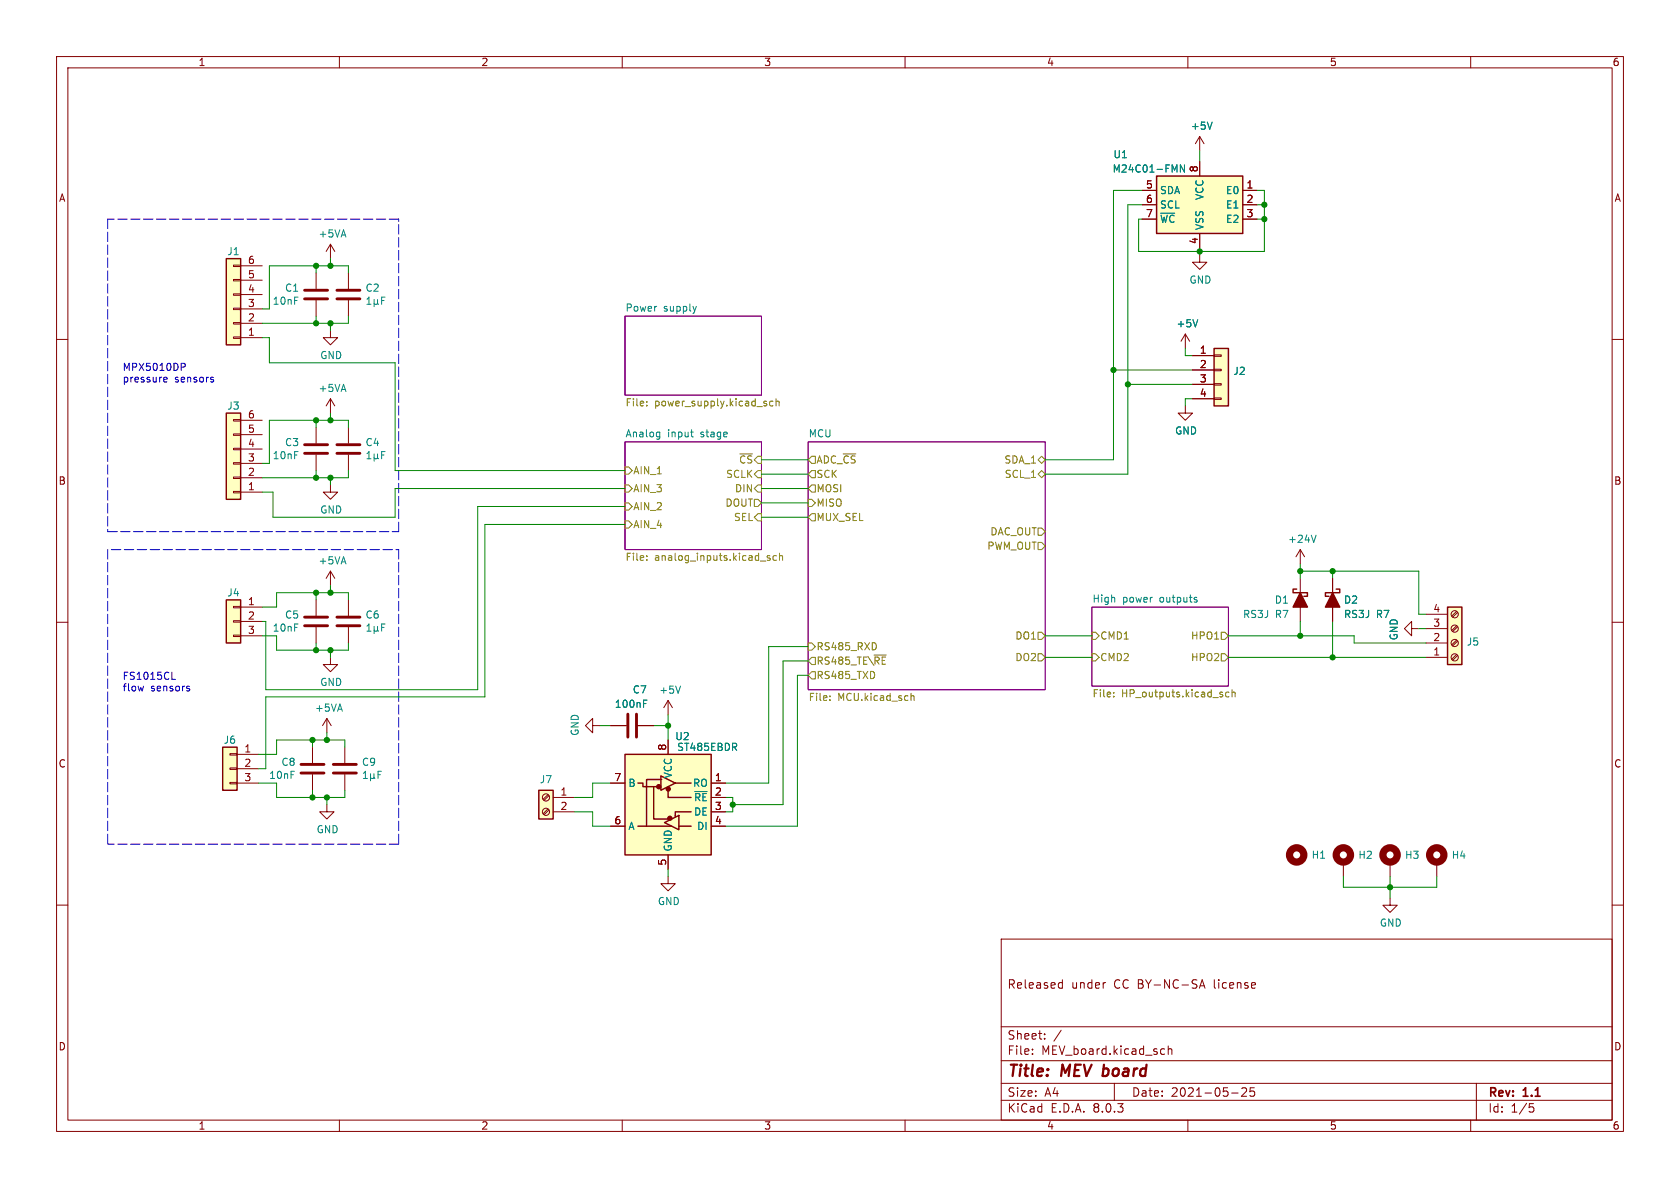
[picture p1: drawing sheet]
<svg xmlns="http://www.w3.org/2000/svg" width="297mm" height="210mm" viewBox="0 0 297 210" stroke-linecap="round" stroke-linejoin="round" font-family="sans-serif">
<g fill="none" stroke="#840000" stroke-width=".18">
<path d="M10 10h277v190h-277zM12 12h273v186h-273zM60 10v2M110 10v2M160 10v2M210 10v2M260 10v2M10 60h2M285 60h2M10 110h2M285 110h2M10 160h2"/>
<path d="M285 160h2M177 166h108v32h-108zM187.4 173.7l.4 .1M187.8 173.2v1.5M187.8 174.6l-.4 .1M195.3 173.7h.2M212 174.7l.5-1.5 .5 1.5M212.2 174.3h.7M60 198v2M110 198v2M160 198v2M177 194.5h108"/>
<path d="M177 191.5h108M177 187.5h108M177 181.5h108M182.5 186.3v.1M182.5 185.5v.1M184.7 183.6v.1M184.7 182.8v.1M187.6 182.1l-1.3 2M197 191.5v3M205.5 185.4l.4 .1M205.9 186.3l-.4 .1M206.5 185.5l.2-.1 .4 .1 .1 .9"/>
<path d="M206.5 184.9v1.5M210 198v2M217.7 193.2h1.2M219.5 192.4l.6-.1 .2 .1 .1 .3-.9 1.1h.9M221.7 192.3h-.7v.7l.2-.1h.5l.1 .3-.1 .5-.2 .1-.5-.1M260 198v2M261 191.5v6.5M270.4 195.1h.7M270.5 195.7h.4l.3 .3-.2 .5-.5 .1"/>
</g>
<path d="M110.5 55.9h24.1v14h-24.1zM110.5 78.1h24.1v19.1h-24.1zM142.9 78.1h41.9v43.8h-41.9zM193 107.3h24.2v14h-24.2z" fill="none" stroke="#840084" stroke-width=".18"/>
<g fill="none" stroke="#848400" stroke-width=".18">
<path d="M114.3 71v.1M114.3 71.6v.2M135.4 71.3l.2 .2-.2 .3M135.4 70.9l.1 .1M136.7 71l-.4-.1-.2 .3 .1 .5h.5M137.2 71l.2-.1 .3 .1v.8M137.2 70.5v1.3M110.5 82.6h.6l.7 .6-.7 .6h-.6zM110.5 88.9h.6l.7 .6-.7 .7h-.6zM110.5 85.7h.6l.7 .7-.7 .6h-.6zM110.5 92.1h.6l.7 .6-.7 .6h-.6zM114.3 98.9v.2"/>
<path d="M114.3 98.3v.1M133.3 88.3h.7l.6 .6-.6 .6h-.7zM134 83.2h.6v1.3h-.6l-.7-.7zM134 85.7h.6v1.3h-.6l-.7-.6zM134 90.8h.6v1.3h-.6l-.7-.7zM136.1 98.3l-.3-.1-.2 .2 .1 .2 .4 .1v.3h-.5M137.3 98.3l-.4-.1-.2 .3 .1 .5h.5M137.8 98.3l.2-.1 .3 .1v.8M137.8 97.8v1.3M142.9 86.4l.6-.7h.6v1.3h-.6zM142.9 81.3l.6-.7h.6v1.3h-.6zM142.9 88.3h.6l.6 .6-.6 .6h-.6z"/>
<path d="M142.9 91.4l.6-.6h.6v1.3h-.6zM143.5 83.2h.6v1.3h-.6l-.6-.7zM183.5 83.8l.6-.6 .7 .6-.7 .7zM183.5 81.3l.6-.7 .7 .7-.7 .6zM183.5 95.9h.6l.7 .6-.7 .7h-.6zM183.5 93.3h.6l.7 .7-.7 .6h-.6zM142.9 116.8l.6-.6h.6v1.3h-.6zM142.9 113.7h.6l.6 .6-.6 .6h-.6zM143.5 118.7h.6v1.3h-.6l-.6-.6zM154.9 113.9v.7M183.5 115.6h.6l.7 .6-.7 .6h-.6zM183.5 111.8h.6l.7 .6-.7 .6h-.6z"/>
<path d="M193 111.8h.7l.6 .6-.6 .6h-.7zM193 115.6h.7l.6 .6-.6 .6h-.7zM215.9 111.8h.6l.7 .6-.7 .6h-.6zM215.9 115.6h.6l.7 .6-.7 .6h-.6zM146.7 123.7v.1M146.7 123v.2M161.1 122.6v1.2M161.1 123.1l.1-.1h.3l.1 .8M196.9 123.1v.1M196.9 122.4v.1M217.3 122.4l-.4-.1-.2 .3 .1 .5h.5M217.8 122.5l.2-.2 .3 .1 .1 .8"/>
<path d="M217.8 121.9v1.3"/>
</g>
<path d="M123.1 54.2l-.3 .8M116.3 76.4h.3M116.6 76.4v1l-.2 .3M116.6 77.2h-.3M122.1 76.4h.5M122.3 77.2h.3M211.5 106l.1 .2-.1 .2M211.5 105.6l.1 .1" fill="none" stroke="#008484" stroke-width=".18"/>
<path d="M40 73h2.5v15.3h-2.5z" fill="#ffffc2"/>
<path d="M41.3 74.2h1.2v.2h-1.2zM41.3 76.7h1.2v.3h-1.2zM41.3 79.2h1.2v.3h-1.2zM42.5 79.4h3.9M42.5 76.8h3.9M42.5 74.3h3.9M41.3 81.8h1.2v.2h-1.2zM41.3 84.3h1.2v.3h-1.2zM41.3 86.9h1.2v.2h-1.2zM42.5 87h3.9M42.5 84.5h3.9M42.5 81.9h3.9" fill="none" stroke="#840000" stroke-width=".18"/>
<path d="M40 73h2.5v15.3h-2.5z" fill="none" stroke="#840000" stroke-width=".25"/>
<path d="M40 106h2.5v7.7h-2.5z" fill="#ffffc2"/>
<path d="M209.5 59.1l-.7 1.2M209.5 59.1v2.5M209.5 59.1l.8 1.2M212.1 45.1v1.3h1.3l-1.3 1.2-1.3-1.2h1.3M41.3 112.3h1.2v.2h-1.2zM41.3 109.7h1.2v.3h-1.2zM41.3 107.2h1.2v.2h-1.2zM42.5 107.3h3.9M42.5 109.9h3.9M42.5 112.4h3.9" fill="none" stroke="#840000" stroke-width=".18"/>
<path d="M40 106h2.5v7.7h-2.5z" fill="none" stroke="#840000" stroke-width=".25"/>
<path d="M211.7 56.5l-.4 1.3" fill="none" stroke="#008484" stroke-width=".18"/>
<path d="M40 45.7h2.5v15.3h-2.5z" fill="#ffffc2"/>
<g fill="none" stroke="#840000" stroke-width=".18">
<path d="M41.3 46.9h1.2v.2h-1.2zM41.3 49.4h1.2v.3h-1.2zM41.3 51.9h1.2v.3h-1.2zM41.3 54.5h1.2v.2h-1.2zM41.3 57h1.2v.3h-1.2zM41.3 59.6h1.2v.2h-1.2zM42.5 59.7h3.9M42.5 57.2h3.9M42.5 54.6h3.9M42.5 52.1h3.9M42.5 49.5h3.9M42.5 47h3.9"/>
<path d="M55.9 106v2.8M55.9 110.9v2.8"/>
</g>
<path d="M40 45.7h2.5v15.3h-2.5z" fill="none" stroke="#840000" stroke-width=".25"/>
<path d="M53.8 109.1h4.1M53.8 110.6h4.1" fill="none" stroke="#840000" stroke-width=".51"/>
<path d="M214.6 61.6h2.6v10.2h-2.6z" fill="#ffffc2"/>
<g fill="none" stroke="#840000" stroke-width=".18">
<path d="M58.4 58.4v1.3h1.3l-1.3 1.3-1.3-1.3h1.3M58.4 43.2v2.5M58.4 43.2l-.7 1.3M58.4 43.2l.8 1.3M61.6 48.3v2.8M61.6 53.1v2.8M209.5 71.8v1.2h1.3l-1.3 1.3-1.2-1.3h1.2M210.8 62.9h3.8M210.8 65.4h3.8M210.8 67.9h3.8M210.8 70.5h3.8M214.6 70.4h1.3v.2h-1.3z"/>
<path d="M214.6 67.8h1.3v.3h-1.3zM214.6 65.3h1.3v.2h-1.3zM214.6 62.7h1.3v.3h-1.3zM58.4 85.7v1.3h1.3l-1.3 1.3-1.3-1.3h1.3M229.9 97.2l-.8 1.2M229.9 97.2v2.5M229.9 97.2l.7 1.2M58.4 116.2v1.3h1.3l-1.3 1.2-1.3-1.2h1.3M58.4 101l-.7 1.2M58.4 101v2.5M58.4 101l.8 1.2M229.9 102.2v7.7"/>
<path d="M57.8 127l-.8 1.3M57.8 127v2.5M57.8 127l.7 1.3M61 132.1v2.8M61 136.9v2.8M57.8 142.2v1.3h1.3l-1.3 1.3-1.3-1.3h1.3"/>
</g>
<path d="M214.6 61.6h2.6v10.2h-2.6zM229.2 104.1h-.6v.7h2.5v.6h-.6" fill="none" stroke="#840000" stroke-width=".25"/>
<g fill="none" stroke="#008484" stroke-width=".18">
<path d="M64.9 53.8h.7M64.9 52.9l.3-.4v1.3M66.1 52.9v1.3M66.1 53.6l.2 .2h.3l.1-.2M66.7 53.6l.2 .2M66.7 52.9v.7M67.5 53.1h.4M68.1 52.5h-.6v1.3M232.7 94.6l-.5 1.3M64.2 137.6h.8M64.2 136.7l.4-.4v1.3M65.5 137.4l.2 .2h.2l.2-.2"/>
<path d="M65.5 136.8v1.2M66.1 137.4l.2 .2M66.1 136.8v.6M66.8 136.9h.5M67.4 136.3h-.6v1.3"/>
</g>
<path d="M229.9 104.8l1.2 2.5h-2.5z" fill="#840000" stroke="#840000" stroke-width=".25"/>
<path d="M59.6 52.8h4M59.6 51.3h4M58.9 136.7h4.1M58.9 135.1h4.1" fill="none" stroke="#840000" stroke-width=".51"/>
<path d="M95.2 139.7h2.6v5.1h-2.6z" fill="#ffffc2"/>
<path d="M95.2 139.7h2.6v5.1h-2.6z" fill="none" stroke="#840000" stroke-width=".25"/>
<g fill="none" stroke="#840000" stroke-width=".18">
<path d="M55.9 75.6v2.8M58.4 70.5l-.7 1.3M58.4 70.5v2.5M58.4 70.5l.8 1.3M61.6 75.6v2.8M55.9 80.4v2.8M61.6 80.4v2.8M104.8 128.3v1.2l-1.3-1.2 1.3-1.3v1.3h1.2M107.9 128.3h2.8M112.8 128.3h2.8M118.1 123.8l-.8 1.3M118.1 123.8v2.6"/>
<path d="M118.1 123.8l.8 1.3M96.9 143l-.9 .8M96.9 140.5l-.9 .8M97.1 143.2l-.9 .8M97.1 140.6l-.9 .9M97.8 141h3.8M97.8 143.5h3.8"/>
<circle cx="96.5" cy="143.5" r=".63"/>
<circle cx="96.5" cy="141" r=".63"/>
</g>
<path d="M53.8 78.6h4.1M59.6 78.6h4M53.8 80.1h4.1M59.6 80.1h4M111 126.2v4.1M112.5 126.2v4.1" fill="none" stroke="#840000" stroke-width=".51"/>
<path d="M68.1 79.8h-.6v1.3M64.9 81.1h.7M64.9 80.2l.3-.4v1.3M66.1 80.9l.2 .2h.3l.1-.2M66.1 80.3v1.2M66.7 80.9l.2 .2M66.7 80.3v.6M67.5 80.4h.4M113.8 124.4h.4M113.8 123.8h.6M120.3 121.3l-.4 1.3" fill="none" stroke="#008484" stroke-width=".18"/>
<path d="M110.5 133.4h15.2v17.7h-15.2z" fill="#ffffc2"/>
<path d="M110.5 133.4h15.2v17.7h-15.2zM112.8 138.4h.9v.7h2.5M115.6 139.1v5.7h2.5M116.8 137.8h-2.5v8.3M116.8 137.2l2.6 1.2-2.6 1.3zM118.1 139.7v1.3h4.1M119.4 138.4h2.8M112.8 146.1h5.9M117.5 145.4l2.5-1.3v2.6zM119.4 144.2v.2M120 146.1h2.2M122.2 143.5h-2.8v.6" fill="none" stroke="#840000" stroke-width=".25"/>
<g fill="#840000" stroke="#840000" stroke-width=".25">
<circle cx="118.4" cy="144.7" r=".36"/>
<circle cx="118.1" cy="139.5" r=".36"/>
<circle cx="116.5" cy="139.1" r=".36"/>
</g>
<path d="M107.9 138.4h2.6M116.8 137.8h.1M118.1 130.8v2.6M125.7 138.4h2.6M107.9 146.1h2.6M118.1 154.9v1.3h1.3l-1.3 1.3-1.3-1.3h1.3M118.1 151.1v2.6M125.7 141h2.6M125.7 143.5h2.6M125.7 146.1h2.6" fill="none" stroke="#840000" stroke-width=".18"/>
<path d="M255.9 107.3h2.5v10.2h-2.5z" fill="#ffffc2"/>
<path d="M236.2 104.1h.7v.7h-2.6v.6h.6M255.9 107.3h2.5v10.2h-2.5z" fill="none" stroke="#840000" stroke-width=".25"/>
<g fill="none" stroke="#840000" stroke-width=".18">
<path d="M212.1 24.1l-.8 1.3M212.1 24.1v2.6M212.1 24.1l.8 1.3M55.9 48.3v2.8M55.9 53.1v2.8M61.6 106v2.8M61.6 110.9v2.8M235.6 102.2v7.7M252.1 116.2h3.8M252.1 113.7h3.8M252.1 111.1h3.8M252.1 108.6h3.8"/>
<path d="M257.5 108.1l-.9 .8M257.5 110.6l-.9 .9M257.5 113.2l-.9 .8M257.5 115.7l-.9 .8M257.7 108.3l-.9 .8M257.7 110.8l-.9 .8M257.7 113.3l-.9 .9M257.7 115.9l-.9 .8M237.5 152.4v2.5M245.7 158.8v1.2h1.3l-1.3 1.3-1.2-1.3h1.2M245.7 152.4v2.5M254 152.4v2.5"/>
<circle cx="257.2" cy="108.6" r=".63"/>
<circle cx="257.2" cy="113.7" r=".63"/>
<circle cx="257.2" cy="111.1" r=".63"/>
<circle cx="257.2" cy="116.2" r=".63"/>
</g>
<path d="M235.6 104.8l1.3 2.5h-2.6z" fill="#840000" stroke="#840000" stroke-width=".25"/>
<path d="M53.8 51.3h4.1M53.8 52.8h4.1M59.6 110.6h4M59.6 109.1h4" fill="none" stroke="#840000" stroke-width=".51"/>
<path d="M214.3 21.6l-.4 1.3M64.9 111.6h.7M64.9 110.7l.3-.4v1.3M66.1 111.4l.2 .2h.3l.1-.2M66.1 110.7v1.3M66.7 111.4l.2 .2M66.7 110.7v.7M67.5 110.9h.4M68.1 110.3h-.6v1.3" fill="none" stroke="#008484" stroke-width=".18"/>
<g fill="none" stroke="#840000" stroke-width="1.3">
<circle cx="229.2" cy="151.1" r="1.27"/>
<circle cx="237.5" cy="151.1" r="1.27"/>
<circle cx="245.7" cy="151.1" r="1.27"/>
<circle cx="254" cy="151.1" r="1.27"/>
</g>
<path d="M39.4 132.1h2.5v7.6h-2.5z" fill="#ffffc2"/>
<path d="M249.6 111.1v-1.2l-1.3 1.2 1.3 1.3v-1.3h1.2M40.6 138.3h1.3v.3h-1.3zM40.6 135.8h1.3v.2h-1.3zM40.6 133.2h1.3v.3h-1.3zM41.9 133.4h3.8M41.9 135.9h3.8M41.9 138.4h3.8M55.2 132.1v2.8M55.2 136.9v2.8" fill="none" stroke="#840000" stroke-width=".18"/>
<path d="M39.4 132.1h2.5v7.6h-2.5z" fill="none" stroke="#840000" stroke-width=".25"/>
<path d="M53.2 135.1h4.1M53.2 136.7h4.1" fill="none" stroke="#840000" stroke-width=".51"/>
<path d="M204.5 31.1h15.2v10.2h-15.2z" fill="#ffffc2"/>
<path d="M204.5 31.1h15.2v10.2h-15.2z" fill="none" stroke="#840000" stroke-width=".25"/>
<g fill="none" stroke="#840000" stroke-width=".18">
<path d="M201.9 33.7h2.6M201.9 36.2h2.6M201.9 38.7h2.6M212.1 28.6v2.5M219.7 33.7h2.5M219.7 36.2h2.5M219.7 38.7h2.5M212.1 41.3v2.5M210.8 62.9h3.8M210.8 65.4h3.8M210.8 67.9h3.8M210.8 70.5h3.8"/>
<path d="M235.6 102.2v2.6M235.6 107.3v2.6M107.9 128.3h2.8M107.9 138.4h2.6M112.8 128.3h2.8M118.1 130.8v2.6M125.7 138.4h2.6M107.9 146.1h2.6M118.1 151.1v2.6M125.7 141h2.6M125.7 143.5h2.6M125.7 146.1h2.6"/>
</g>
<path d="M209.4 29.2v1.2l-.7-1.2v1.2M214.3 21.6l-.4 1.3M211.7 56.5l-.4 1.3M113.8 124.4h.4M113.8 123.8h.6" fill="none" stroke="#008484" stroke-width=".18"/>
<path d="M29 67.5h.5M29 66.7h.4l.2 .3-.7 .1M32 64.2h.5l.3 .3-.2 .3-.6 .1M37.6 67.1l.2 .2-.2 .2M37.6 66.7h.1M25.4 121.3l-.3 .8M30.4 120.1h.6M33.4 121.7l.1 .2-.1 .2M33.4 121.3l.1 .1" fill="none" stroke="#0000c2" stroke-width=".18"/>
<path d="M19 38.7v55.3M70.5 38.7h-51.5M19 94h51.5M19 97.2v52M19.7 97.2h50.8M70.5 94v-55.3M70.5 97.2v52M70.5 149.2h-51.5" fill="none" stroke="#0000c2" stroke-width=".18" stroke-dasharray="1.7 .6"/>
<g fill="none" stroke="#008400" stroke-width=".18">
<path d="M201.9 36.2h-2.5v47.6h-14.6M201.9 33.7h-5.1v47.6h-12M212.1 26.7v1.9M222.2 33.7h1.3v10.8h-22.2v-5.8h.6M222.2 38.7h1.3M222.2 36.2h1.3M46.4 59.7h1.2v4.4h22.2v19.1h40.7M55.9 47v1.3M55.9 55.9v1.3M58.4 45.7v1.3M58.4 57.2v1.2M61.6 48.3v-1.3h-14v7.6h-1.2"/>
<path d="M61.6 55.9v1.3h-15.2M212.1 43.8v1.3M55.9 74.3v1.3M58.4 73v1.3M61.6 75.6v-1.3h-14v7.6h-1.2M196.8 65.4h14M199.4 67.9h11.4M209.5 61.6v1.3h1.3M210.8 70.5h-1.3v1.3M55.9 83.2v1.3M58.4 84.5v1.2M61.6 83.2v1.3h-15.2"/>
<path d="M110.5 86.4h-40.7v5h-21.5v-4.4h-1.9M110.5 92.7h-24.8v30.5h-38.7v12.7h-1.3M110.5 89.5h-26v32.4h-37.5v-12h-.6M134.6 88.9h8.3M134.6 86.4h8.3M134.6 81.3h8.3M134.6 83.8h8.3M134.6 91.4h8.3M229.9 99.7v2.5M46.4 112.4h2.5v2.5h12.7v-1.2M55.9 104.8v1.2M55.9 113.7v1.2"/>
<path d="M58.4 103.5v1.3M58.4 114.9v1.3M61.6 106v-1.2h-12.7v2.5h-2.5M142.9 114.3h-7v24.1h-7.6M142.9 116.8h-4.5v25.4h-8.9M142.9 119.4h-1.9v26.7h-12.7M184.8 116.2h8.2M184.8 112.4h8.2M217.2 112.4h22.2v1.3h12.7M217.2 116.2h34.9M229.9 101h20.9v7.6h1.3M229.9 109.9v2.5"/>
<path d="M235.6 101v1.2M235.6 109.9v6.3M250.8 111.1h1.3M45.7 138.4h3.2v2.6h12.1v-1.3M55.2 130.8v1.3M55.2 139.7v1.3M57.8 129.5v1.3M61 132.1v-1.3h-12.1v2.6h-3.2M106 128.3h1.9M107.9 138.4h-3.1v2.6h-3.2M115.6 128.3h2.5M118.1 126.4v4.4"/>
<path d="M57.8 141v1.2M101.6 143.5h3.2v2.6h3.1M118.1 153.7v1.2M128.3 141h1.2v2.5h-1.2M237.5 154.9v1.9h16.5v-1.9M245.7 154.9v3.9"/>
</g>
<g fill="#008400" stroke="#008400" stroke-width=".18">
<circle cx="55.9" cy="47" r=".46"/>
<circle cx="58.4" cy="47" r=".46"/>
<circle cx="55.9" cy="74.3" r=".46"/>
<circle cx="58.4" cy="74.3" r=".46"/>
<circle cx="223.5" cy="38.7" r=".46"/>
<circle cx="223.5" cy="36.2" r=".46"/>
<circle cx="212.1" cy="44.5" r=".46"/>
<circle cx="229.9" cy="101" r=".46"/>
<circle cx="57.8" cy="141" r=".46"/>
<circle cx="55.2" cy="141" r=".46"/>
<circle cx="55.2" cy="130.8" r=".46"/>
<circle cx="57.8" cy="130.8" r=".46"/>
<circle cx="118.1" cy="128.3" r=".46"/>
<circle cx="129.5" cy="142.2" r=".46"/>
<circle cx="196.8" cy="65.4" r=".46"/>
<circle cx="199.4" cy="67.9" r=".46"/>
<circle cx="58.4" cy="84.5" r=".46"/>
<circle cx="55.9" cy="84.5" r=".46"/>
<circle cx="58.4" cy="57.2" r=".46"/>
<circle cx="55.9" cy="57.2" r=".46"/>
<circle cx="58.4" cy="114.9" r=".46"/>
<circle cx="55.9" cy="114.9" r=".46"/>
<circle cx="55.9" cy="104.8" r=".46"/>
<circle cx="58.4" cy="104.8" r=".46"/>
<circle cx="229.9" cy="112.4" r=".46"/>
<circle cx="235.6" cy="116.2" r=".46"/>
<circle cx="235.6" cy="101" r=".46"/>
<circle cx="245.7" cy="156.8" r=".46"/>
</g>
<g font-size="2.8" fill="#840000">
<text x="178" y="190.9">Title:</text>
<text x="187.7" y="190.9">MEV board</text>
</g>
<g font-size="2.1" fill="#840000">
<text x="178" y="175">Released</text>
<text x="189.4" y="175">under</text>
<text x="197" y="175">CC BY-NC-SA</text>
<text x="214.8" y="175">license</text>
<text x="178" y="184">Sheet:</text>
<text x="178" y="186.7">File:</text>
<text x="184.1" y="186.7">MEV_board.kicad_sch</text>
<text x="178" y="196.9">KiCad</text>
<text x="178" y="194.1">Size:</text>
<text x="184.7" y="194.1">A4</text>
<text x="185.7" y="196.9">E.D.A.</text>
<text x="193.3" y="196.9">8.0.3</text>
<text x="200" y="194.1">Date:</text>
<text x="207" y="194.1">2021-05-25</text>
<text x="263" y="194.3">Rev:</text>
<text x="263" y="196.9">Id:</text>
<text x="267.1" y="196.9">1/5</text>
<text x="269.4" y="194.3">1.1</text>
</g>
<g font-size="1.8" fill="#840000">
<text x="35" y="11.9">1</text>
<text x="85" y="11.9">2</text>
<text x="135" y="11.9">3</text>
<text x="185" y="11.9">4</text>
<text x="235" y="11.9">5</text>
<text x="285" y="11.9">6</text>
<text x="10.3" y="35.9">A</text>
<text x="202.5" y="33.4">5</text>
<text x="202.5" y="35.9">6</text>
<text x="211.8" y="30.6" transform="rotate(-90 211.8 30.6)">8</text>
<text x="220.3" y="33.4">1</text>
<text x="220.3" y="35.9">2</text>
<text x="285.3" y="35.9">A</text>
<text x="202.5" y="38.5">7</text>
<text x="220.3" y="38.5">3</text>
<text x="43.7" y="46.7">6</text>
<text x="211.8" y="43.3" transform="rotate(-90 211.8 43.3)">4</text>
<text x="43.7" y="51.8">4</text>
<text x="43.7" y="49.3">5</text>
<text x="43.7" y="59.4">1</text>
<text x="43.7" y="56.9">2</text>
<text x="43.7" y="54.4">3</text>
<text x="212" y="62.6">1</text>
<text x="212" y="65.2">2</text>
<text x="212" y="67.7">3</text>
<text x="212" y="70.2">4</text>
<text x="43.7" y="76.6">5</text>
<text x="43.7" y="74">6</text>
<text x="43.7" y="81.7">3</text>
<text x="43.7" y="79.1">4</text>
<text x="10.3" y="85.9">B</text>
<text x="43.7" y="86.7">1</text>
<text x="43.7" y="84.2">2</text>
<text x="285.3" y="85.9">B</text>
<text x="43.7" y="107.1">1</text>
<text x="43.7" y="109.6">2</text>
<text x="43.7" y="112.1">3</text>
<text x="253.3" y="113.4">2</text>
<text x="253.3" y="110.9">3</text>
<text x="253.3" y="108.3">4</text>
<text x="253.3" y="116">1</text>
<text x="10.3" y="135.9">C</text>
<text x="43.1" y="133.1">1</text>
<text x="43.1" y="135.6">2</text>
<text x="117.9" y="132.8" transform="rotate(-90 117.9 132.8)">8</text>
<text x="285.3" y="135.9">C</text>
<text x="43.1" y="138.2">3</text>
<text x="99" y="140.7">1</text>
<text x="99" y="143.3">2</text>
<text x="108.5" y="138.2">7</text>
<text x="126.3" y="138.2">1</text>
<text x="126.3" y="140.7">2</text>
<text x="126.3" y="143.3">3</text>
<text x="108.5" y="145.8">6</text>
<text x="126.3" y="145.8">4</text>
<text x="117.9" y="153.1" transform="rotate(-90 117.9 153.1)">5</text>
<text x="10.3" y="185.9">D</text>
<text x="285.3" y="185.9">D</text>
<text x="35" y="199.9">1</text>
<text x="85" y="199.9">2</text>
<text x="135" y="199.9">3</text>
<text x="185" y="199.9">4</text>
<text x="235" y="199.9">5</text>
<text x="285" y="199.9">6</text>
</g>
<g font-size="1.8" fill="#008484">
<text x="210.4" y="23.1">+5V</text>
<text x="196.7" y="28.2">U1</text>
<text x="196.6" y="30.7">M24C01-FMN</text>
<text x="205" y="34.5">SDA</text>
<text x="213" y="35.5" transform="rotate(-90 213 35.5)">VCC</text>
<text x="216.6" y="34.5">E0</text>
<text x="205" y="37.1">SCL</text>
<text x="205" y="39.6">~{WC}</text>
<text x="213" y="40.8" transform="rotate(-90 213 40.8)">VSS</text>
<text x="216.6" y="37.1">E1</text>
<text x="216.6" y="39.6">E2</text>
<text x="40.1" y="45.3">J1</text>
<text x="56.2" y="42.2">+5VA</text>
<text x="50.3" y="51.8">C1</text>
<text x="64.5" y="51.8">C2</text>
<text x="210.2" y="50.3">GND</text>
<text x="48.1" y="54.1">10nF</text>
<text x="110.5" y="55.2">Power</text>
<text x="117.3" y="55.2">supply</text>
<text x="207.9" y="58.1">+5V</text>
<text x="56.5" y="63.7">GND</text>
<text x="56.2" y="69.5">+5VA</text>
<text x="217.9" y="66.5">J2</text>
<text x="40.1" y="72.6">J3</text>
<text x="110.5" y="77.4">Analog</text>
<text x="118" y="77.4">input</text>
<text x="124" y="77.4">stage</text>
<text x="142.9" y="77.4">MCU</text>
<text x="207.6" y="77">GND</text>
<text x="48.1" y="81.4">10nF</text>
<text x="50.3" y="79.1">C3</text>
<text x="64.5" y="79.1">C4</text>
<text x="56.5" y="91">GND</text>
<text x="56.2" y="100">+5VA</text>
<text x="227.6" y="96.2">+24V</text>
<text x="40.1" y="105.6">J4</text>
<text x="193" y="106.6">High</text>
<text x="198.4" y="106.6">power</text>
<text x="205.1" y="106.6">outputs</text>
<text x="225.3" y="106.9">D1</text>
<text x="237.5" y="106.9">D2</text>
<text x="48.1" y="111.9">10nF</text>
<text x="50.3" y="109.6">C5</text>
<text x="64.5" y="109.6">C6</text>
<text x="219.6" y="109.4">RS3J</text>
<text x="225.5" y="109.4">R7</text>
<text x="237.5" y="109.4">RS3J</text>
<text x="243.3" y="109.4">R7</text>
<text x="247.3" y="113.3" transform="rotate(-90 247.3 113.3)">GND</text>
<text x="259.2" y="114.3">J5</text>
<text x="56.5" y="121.5">GND</text>
<text x="108.6" y="125.3">100nF</text>
<text x="111.8" y="122.8">C7</text>
<text x="116.5" y="122.8">+5V</text>
<text x="39.4" y="131.7">J6</text>
<text x="55.6" y="126">+5VA</text>
<text x="102.5" y="130.2" transform="rotate(-90 102.5 130.2)">GND</text>
<text x="119.3" y="131">U2</text>
<text x="47.5" y="137.9">10nF</text>
<text x="49.7" y="135.6">C8</text>
<text x="63.9" y="135.6">C9</text>
<text x="119" y="137.7" transform="rotate(-90 119 137.7)">VCC</text>
<text x="119.6" y="132.9">ST485EBDR</text>
<text x="95.3" y="138.7">J7</text>
<text x="111" y="139.3">B</text>
<text x="122.4" y="139.3">RO</text>
<text x="122.6" y="141.8">~{RE}</text>
<text x="55.9" y="147.5">GND</text>
<text x="111" y="146.9">A</text>
<text x="122.6" y="144.4">DE</text>
<text x="123.1" y="146.9">DI</text>
<text x="119" y="150.6" transform="rotate(-90 119 150.6)">GND</text>
<text x="231.8" y="152">H1</text>
<text x="240" y="152">H2</text>
<text x="248.3" y="152">H3</text>
<text x="256.6" y="152">H4</text>
<text x="116.2" y="160.2">GND</text>
<text x="243.8" y="164">GND</text>
</g>
<g font-size="1.8" fill="#0000c2">
<text x="21.6" y="65.7">MPX5010DP</text>
<text x="21.6" y="67.7">pressure</text>
<text x="30.9" y="67.7">sensors</text>
<text x="21.6" y="120.3">FS1015CL</text>
<text x="21.6" y="122.3">flow</text>
<text x="26.6" y="122.3">sensors</text>
</g>
<g font-size="1.8" fill="#848400">
<text x="110.5" y="72.2">File:</text>
<text x="115.7" y="72.2">power_supply.kicad_sch</text>
<text x="130.6" y="82.1">~{CS}</text>
<text x="144.2" y="82.1">ADC_~{CS}</text>
<text x="177.5" y="82.1">SDA_1</text>
<text x="111.9" y="84">AIN_1</text>
<text x="111.9" y="87.2">AIN_3</text>
<text x="128.1" y="89.8">DOUT</text>
<text x="128.3" y="84.7">SCLK</text>
<text x="129.8" y="87.2">DIN</text>
<text x="144.2" y="84.7">SCK</text>
<text x="144.2" y="87.2">MOSI</text>
<text x="144.2" y="89.8">MISO</text>
<text x="177.5" y="84.7">SCL_1</text>
<text x="111.9" y="90.4">AIN_2</text>
<text x="111.9" y="93.6">AIN_4</text>
<text x="129.7" y="92.3">SEL</text>
<text x="144.2" y="92.3">MUX_SEL</text>
<text x="175" y="94.8">DAC_OUT</text>
<text x="110.5" y="99.5">File:</text>
<text x="115.7" y="99.5">analog_inputs.kicad_sch</text>
<text x="174.4" y="97.4">PWM_OUT</text>
<text x="179.4" y="113.3">DO1</text>
<text x="194.4" y="113.3">CMD1</text>
<text x="210.5" y="113.3">HPO1</text>
<text x="144.2" y="117.7">RS485_TE\~{RE}</text>
<text x="144.2" y="115.2">RS485_RXD</text>
<text x="179.4" y="117.1">DO2</text>
<text x="194.4" y="117.1">CMD2</text>
<text x="210.5" y="117.1">HPO2</text>
<text x="142.9" y="124.2">File:</text>
<text x="144.2" y="120.2">RS485_TXD</text>
<text x="148.1" y="124.2">MCU.kicad_sch</text>
<text x="193" y="123.6">File:</text>
<text x="198.3" y="123.6">HP_outputs.kicad_sch</text>
</g>
</svg>
